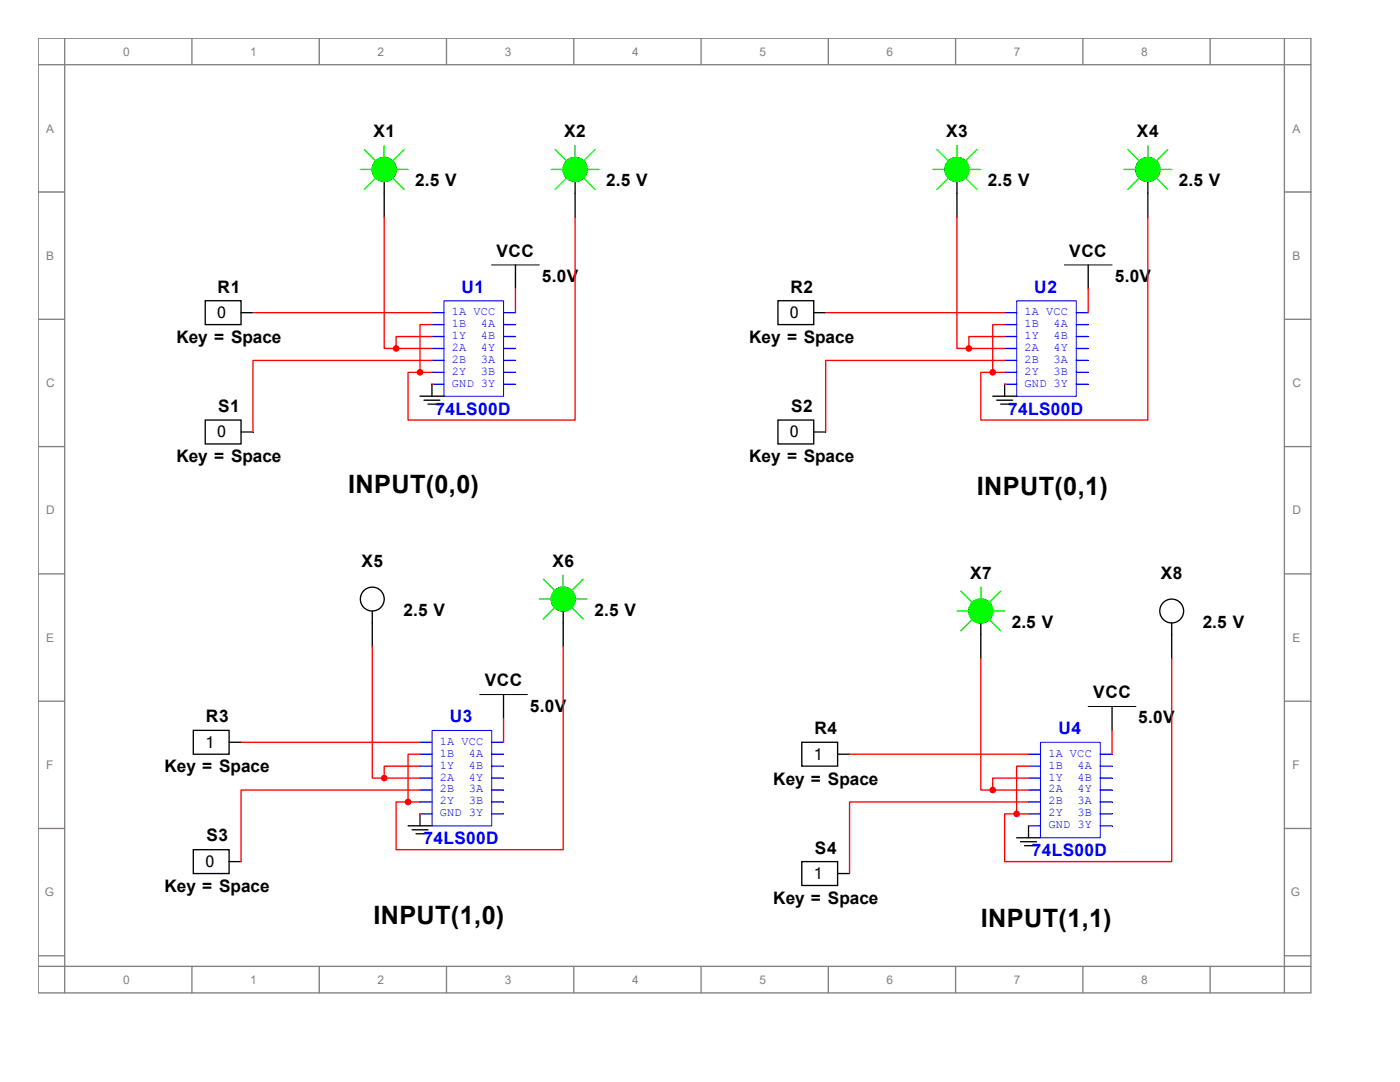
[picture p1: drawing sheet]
<svg xmlns="http://www.w3.org/2000/svg" width="279mm" height="216mm" viewBox="0 0 279 216" stroke-linecap="round" stroke-linejoin="round" font-family="sans-serif">
<g fill="none" stroke="#808080" stroke-width=".26">
<path d="M7.6 7.6h254v190.5h-254zM7.6 12.9h254M12.9 7.6v190.5M38.3 7.6v5.3M63.7 7.6v5.3M89.1 7.6v5.3M114.5 7.6v5.3M139.9 7.6v5.3M165.3 7.6v5.3M190.7 7.6v5.3M216.1 7.6v5.3M241.5 7.6v5.3"/>
<path d="M256.3 7.6v190.5M7.6 38.3h5.3M256.3 38.3h5.3M7.6 63.7h5.3M256.3 63.7h5.3M7.6 89.1h5.3M256.3 89.1h5.3M7.6 114.5h5.3M256.3 114.5h5.3M7.6 139.9h5.3M256.3 139.9h5.3M7.6 165.3h5.3"/>
<path d="M256.3 165.3h5.3M7.6 190.7h5.3M7.6 192.8h254M38.3 192.8v5.3M63.7 192.8v5.3M89.1 192.8v5.3M114.5 192.8v5.3M139.9 192.8v5.3M165.3 192.8v5.3M190.7 192.8v5.3M216.1 192.8v5.3M241.5 192.8v5.3"/>
<path d="M256.3 190.7h5.3"/>
</g>
<path d="M88.6 60h11.9v19.1h-11.9z" fill="none" stroke="#00f" stroke-width=".2"/>
<path d="M86.2 62.4h2.4" fill="none" stroke="#00f" stroke-width=".26"/>
<path d="M86.2 64.8h2.4" fill="none" stroke="#00f" stroke-width=".26"/>
<path d="M86.2 67.2h2.4" fill="none" stroke="#00f" stroke-width=".26"/>
<path d="M86.2 69.5h2.4" fill="none" stroke="#00f" stroke-width=".26"/>
<path d="M86.2 71.9h2.4" fill="none" stroke="#00f" stroke-width=".26"/>
<path d="M86.2 74.3h2.4" fill="none" stroke="#00f" stroke-width=".26"/>
<path d="M86.2 76.7h2.4" fill="none" stroke="#00f" stroke-width=".26"/>
<path d="M100.5 76.7h2.4" fill="none" stroke="#00f" stroke-width=".26"/>
<path d="M100.5 74.3h2.4" fill="none" stroke="#00f" stroke-width=".26"/>
<path d="M100.5 71.9h2.4" fill="none" stroke="#00f" stroke-width=".26"/>
<path d="M100.5 69.5h2.4" fill="none" stroke="#00f" stroke-width=".26"/>
<path d="M100.5 67.2h2.4" fill="none" stroke="#00f" stroke-width=".26"/>
<path d="M100.5 64.8h2.4" fill="none" stroke="#00f" stroke-width=".26"/>
<path d="M100.5 62.4h2.4" fill="none" stroke="#00f" stroke-width=".26"/>
<g fill="none" stroke="#000" stroke-width=".26">
<path d="M76.7 36.2v7.1M114.8 36.2v7.1M102.9 52.9v4.7M41 60h7.1v4.8h-7.1zM48.1 62.4h2.4M83.8 79.1h4.8M84.6 79.9h3.2M86.2 76.7v2.4M41 83.8h7.1v4.8h-7.1zM48.1 86.2h2.4M85.4 80.6h1.6M100.5 138.6v4.8"/>
<path d="M81.4 164.8h4.8M82.2 165.6h3.2M83 166.4h1.6M83.8 162.4v2.4"/>
<circle cx="76.7" cy="33.8" r="2.38"/>
<circle cx="114.8" cy="33.8" r="2.38"/>
</g>
<path d="M98.1 52.9h9.5M95.7 138.6h9.6" fill="none" stroke="#000" stroke-width=".2"/>
<g fill="none" stroke="#0f0" stroke-width=".26">
<path d="M71.9 33.8h2.4M72.7 29.8l2.4 2.4M75.1 35.4l-2.4 2.4M76.7 29.1v2.3M78.3 35.4l2.3 2.4M79.1 33.8h2.3M80.6 29.8l-2.3 2.4M110 33.8h2.4M110.8 29.8l2.4 2.4M113.2 35.4l-2.4 2.4M114.8 29.1v2.3M116.4 35.4l2.3 2.4"/>
<path d="M117.2 33.8h2.3M118.7 29.8l-2.3 2.4"/>
</g>
<g fill="#0f0" stroke="#0f0" stroke-width=".26">
<circle cx="76.7" cy="33.8" r="2.38"/>
<circle cx="114.8" cy="33.8" r="2.38"/>
</g>
<g fill="#f00" stroke="#f00" stroke-width=".26">
<circle cx="83.8" cy="74.3" r=".53"/>
<circle cx="79.1" cy="69.5" r=".53"/>
</g>
<path d="M86.2 145.8h11.9v19h-11.9z" fill="none" stroke="#00f" stroke-width=".2"/>
<path d="M83.8 148.1h2.4" fill="none" stroke="#00f" stroke-width=".26"/>
<path d="M83.8 150.5h2.4" fill="none" stroke="#00f" stroke-width=".26"/>
<path d="M83.8 152.9h2.4" fill="none" stroke="#00f" stroke-width=".26"/>
<path d="M83.8 155.3h2.4" fill="none" stroke="#00f" stroke-width=".26"/>
<path d="M83.8 157.6h2.4" fill="none" stroke="#00f" stroke-width=".26"/>
<path d="M83.8 160h2.4" fill="none" stroke="#00f" stroke-width=".26"/>
<path d="M83.8 162.4h2.4" fill="none" stroke="#00f" stroke-width=".26"/>
<path d="M98.1 162.4h2.4" fill="none" stroke="#00f" stroke-width=".26"/>
<path d="M98.1 160h2.4" fill="none" stroke="#00f" stroke-width=".26"/>
<path d="M98.1 157.6h2.4" fill="none" stroke="#00f" stroke-width=".26"/>
<path d="M98.1 155.3h2.4" fill="none" stroke="#00f" stroke-width=".26"/>
<path d="M98.1 152.9h2.4" fill="none" stroke="#00f" stroke-width=".26"/>
<path d="M98.1 150.5h2.4" fill="none" stroke="#00f" stroke-width=".26"/>
<path d="M98.1 148.1h2.4" fill="none" stroke="#00f" stroke-width=".26"/>
<g fill="none" stroke="#000" stroke-width=".26">
<path d="M74.3 121.9v7.2M112.4 121.9v7.2M38.6 145.7h7.1v4.8h-7.1zM45.7 148.1h2.4M38.6 169.5h7.1v4.8h-7.1zM45.7 171.9h2.4"/>
<circle cx="74.3" cy="119.5" r="2.38"/>
<circle cx="112.4" cy="119.5" r="2.38"/>
</g>
<path d="M107.6 119.5h2.4M108.4 115.6l2.4 2.4M112.4 114.8v2.4M114.8 119.5h2.4M116.4 115.6l-2.4 2.4M110.8 121.1l-2.4 2.4M114 121.1l2.4 2.4" fill="none" stroke="#0f0" stroke-width=".26"/>
<circle cx="112.4" cy="119.5" r="2.38" fill="#0f0" stroke="#0f0" stroke-width=".26"/>
<g fill="#f00" stroke="#f00" stroke-width=".26">
<circle cx="81.4" cy="160" r=".53"/>
<circle cx="76.7" cy="155.3" r=".53"/>
</g>
<g fill="none" stroke="#f00" stroke-width=".26">
<path d="M76.7 43.3v26.2h2.4M102.9 57.6v4.8M114.8 43.3v40.5h-33.4v-9.5h2.4M50.5 62.4h35.7M79.1 69.5h7.1M83.8 74.3h2.4M86.2 76.7h.1M86.2 71.9h-35.7v14.3M86.2 64.8h-2.4v9.5M86.2 67.2h-7.1v2.3M74.3 129.1v26.2h2.4M112.4 129.1v40.4h-33.3v-9.5h2.3"/>
<path d="M48.1 148.1h35.7M76.7 155.3h7.1M83.8 157.6h-35.7v14.3M83.8 150.5h-2.4v9.5M83.8 152.9h-7.1v2.4M100.5 143.4v4.7M81.4 160h2.4M83.8 162.4h.1"/>
</g>
<path d="M202.9 60h11.9v19.1h-11.9z" fill="none" stroke="#00f" stroke-width=".2"/>
<path d="M200.5 62.4h2.4" fill="none" stroke="#00f" stroke-width=".26"/>
<path d="M200.5 64.8h2.4" fill="none" stroke="#00f" stroke-width=".26"/>
<path d="M200.5 67.2h2.4" fill="none" stroke="#00f" stroke-width=".26"/>
<path d="M200.5 69.5h2.4" fill="none" stroke="#00f" stroke-width=".26"/>
<path d="M200.5 71.9h2.4" fill="none" stroke="#00f" stroke-width=".26"/>
<path d="M200.5 74.3h2.4" fill="none" stroke="#00f" stroke-width=".26"/>
<path d="M200.5 76.7h2.4" fill="none" stroke="#00f" stroke-width=".26"/>
<path d="M214.8 76.7h2.4" fill="none" stroke="#00f" stroke-width=".26"/>
<path d="M214.8 74.3h2.4" fill="none" stroke="#00f" stroke-width=".26"/>
<path d="M214.8 71.9h2.4" fill="none" stroke="#00f" stroke-width=".26"/>
<path d="M214.8 69.5h2.4" fill="none" stroke="#00f" stroke-width=".26"/>
<path d="M214.8 67.2h2.4" fill="none" stroke="#00f" stroke-width=".26"/>
<path d="M214.8 64.8h2.4" fill="none" stroke="#00f" stroke-width=".26"/>
<path d="M214.8 62.4h2.4" fill="none" stroke="#00f" stroke-width=".26"/>
<g fill="none" stroke="#000" stroke-width=".26">
<path d="M191 36.2v7.1M229.1 36.2v7.1M217.2 52.9v4.7M155.3 60h7.1v4.8h-7.1zM162.4 62.4h2.4M198.1 79.1h4.8M198.9 79.9h3.2M200.5 76.7v2.4M155.3 83.8h7.1v4.8h-7.1zM162.4 86.2h2.4M199.7 80.6h1.6"/>
<circle cx="191" cy="33.8" r="2.38"/>
<circle cx="229.1" cy="33.8" r="2.38"/>
</g>
<path d="M212.4 52.9h9.5" fill="none" stroke="#000" stroke-width=".2"/>
<g fill="none" stroke="#0f0" stroke-width=".26">
<path d="M186.2 33.8h2.4M187 29.8l2.4 2.4M189.4 35.4l-2.4 2.4M191 29.1v2.3M192.6 35.4l2.3 2.4M193.4 33.8h2.3M194.9 29.8l-2.3 2.4M224.3 33.8h2.4M225.1 29.8l2.4 2.4M227.5 35.4l-2.4 2.4M229.1 29.1v2.3M230.7 35.4l2.3 2.4"/>
<path d="M231.5 33.8h2.3M233 29.8l-2.3 2.4"/>
</g>
<g fill="#0f0" stroke="#0f0" stroke-width=".26">
<circle cx="191" cy="33.8" r="2.38"/>
<circle cx="229.1" cy="33.8" r="2.38"/>
</g>
<g fill="#f00" stroke="#f00" stroke-width=".26">
<circle cx="198.1" cy="74.3" r=".53"/>
<circle cx="193.4" cy="69.5" r=".53"/>
</g>
<path d="M191 43.3v26.2h2.4M217.2 57.6v4.8M229.1 43.3v40.5h-33.4v-9.5h2.4M164.8 62.4h35.7M193.4 69.5h7.1M198.1 74.3h2.4M200.5 76.7h.1M200.5 71.9h-35.7v14.3M200.5 64.8h-2.4v9.5M200.5 67.2h-7.1v2.3" fill="none" stroke="#f00" stroke-width=".26"/>
<path d="M207.6 148.1h12v19.1h-12z" fill="none" stroke="#00f" stroke-width=".2"/>
<path d="M205.3 150.5h2.3" fill="none" stroke="#00f" stroke-width=".26"/>
<path d="M205.3 152.9h2.3" fill="none" stroke="#00f" stroke-width=".26"/>
<path d="M205.3 155.3h2.3" fill="none" stroke="#00f" stroke-width=".26"/>
<path d="M205.3 157.6h2.3" fill="none" stroke="#00f" stroke-width=".26"/>
<path d="M205.3 160h2.3" fill="none" stroke="#00f" stroke-width=".26"/>
<path d="M205.3 162.4h2.3" fill="none" stroke="#00f" stroke-width=".26"/>
<path d="M205.3 164.8h2.3" fill="none" stroke="#00f" stroke-width=".26"/>
<path d="M219.6 164.8h2.3" fill="none" stroke="#00f" stroke-width=".26"/>
<path d="M219.6 162.4h2.3" fill="none" stroke="#00f" stroke-width=".26"/>
<path d="M219.6 160h2.3" fill="none" stroke="#00f" stroke-width=".26"/>
<path d="M219.6 157.6h2.3" fill="none" stroke="#00f" stroke-width=".26"/>
<path d="M219.6 155.3h2.3" fill="none" stroke="#00f" stroke-width=".26"/>
<path d="M219.6 152.9h2.3" fill="none" stroke="#00f" stroke-width=".26"/>
<path d="M219.6 150.5h2.3" fill="none" stroke="#00f" stroke-width=".26"/>
<g fill="none" stroke="#000" stroke-width=".26">
<path d="M195.7 124.3v7.1M233.8 124.3v7.1M160 148.1h7.2v4.8h-7.2zM167.2 150.5h2.3M221.9 141v4.7M160 171.9h7.2v4.8h-7.2zM167.2 174.3h2.3M202.9 167.2h4.7M203.7 168h3.2M204.5 168.8h1.6M205.3 164.8v2.4"/>
<circle cx="195.7" cy="121.9" r="2.38"/>
<circle cx="233.8" cy="121.9" r="2.38"/>
</g>
<path d="M217.2 141h9.5" fill="none" stroke="#000" stroke-width=".2"/>
<path d="M191.8 118l2.4 2.3M195.7 117.2v2.3M199.7 118l-2.4 2.3M191 121.9h2.4M194.2 123.5l-2.4 2.4M197.3 123.5l2.4 2.4M198.1 121.9h2.4" fill="none" stroke="#0f0" stroke-width=".26"/>
<circle cx="195.7" cy="121.9" r="2.38" fill="#0f0" stroke="#0f0" stroke-width=".26"/>
<g fill="#f00" stroke="#f00" stroke-width=".26">
<circle cx="202.9" cy="162.4" r=".53"/>
<circle cx="198.1" cy="157.6" r=".53"/>
</g>
<path d="M195.7 131.4v26.2h2.4M233.8 131.4v40.5h-33.3v-9.5h2.4M169.5 150.5h35.8M198.1 157.6h7.2M205.3 152.9h-2.4v9.5M205.3 155.3h-7.2v2.3M221.9 145.7v4.8M202.9 162.4h2.4M205.3 164.8h.1M205.3 160h-35.8v14.3" fill="none" stroke="#f00" stroke-width=".26"/>
<g font-size="5">
<text x="69.5" y="98.4">INPUT(0,0)</text>
<text x="194.9" y="98.7">INPUT(0,1)</text>
<text x="74.5" y="184.4">INPUT(1,0)</text>
<text x="195.7" y="185">INPUT(1,1)</text>
</g>
<g font-size="3.4">
<text x="74.5" y="27.4">X1</text>
<text x="112.6" y="27.4">X2</text>
<text x="188.8" y="27.4">X3</text>
<text x="226.9" y="27.4">X4</text>
<text x="82.9" y="37.2">2.5 V</text>
<text x="121" y="37.2">2.5 V</text>
<text x="197.2" y="37.2">2.5 V</text>
<text x="235.3" y="37.2">2.5 V</text>
<text x="99.1" y="51.2">VCC</text>
<text x="213.4" y="51.2">VCC</text>
<text x="43.4" y="58.4">R1</text>
<text x="108.2" y="56.3">5.0V</text>
<text x="157.7" y="58.4">R2</text>
<text x="222.5" y="56.3">5.0V</text>
<text x="35.2" y="68.4">Key = Space</text>
<text x="149.5" y="68.4">Key = Space</text>
<text x="43.6" y="82.2">S1</text>
<text x="157.9" y="82.2">S2</text>
<text x="35.2" y="92.2">Key = Space</text>
<text x="149.5" y="92.2">Key = Space</text>
<text x="72.1" y="113.2">X5</text>
<text x="110.2" y="113.2">X6</text>
<text x="193.6" y="115.5">X7</text>
<text x="231.7" y="115.5">X8</text>
<text x="80.5" y="122.9">2.5 V</text>
<text x="118.6" y="122.9">2.5 V</text>
<text x="201.9" y="125.3">2.5 V</text>
<text x="240" y="125.3">2.5 V</text>
<text x="96.8" y="136.9">VCC</text>
<text x="105.7" y="142">5.0V</text>
<text x="218.2" y="139.3">VCC</text>
<text x="41.1" y="144.1">R3</text>
<text x="162.6" y="146.5">R4</text>
<text x="227.2" y="144.4">5.0V</text>
<text x="32.9" y="154.1">Key = Space</text>
<text x="154.3" y="156.5">Key = Space</text>
<text x="41.2" y="167.9">S3</text>
<text x="162.6" y="170.3">S4</text>
<text x="32.9" y="178">Key = Space</text>
<text x="154.3" y="180.3">Key = Space</text>
</g>
<g font-size="3.4" fill="#00f">
<text x="92.1" y="58.4">U1</text>
<text x="206.4" y="58.4">U2</text>
<text x="86.9" y="82.7">74LS00D</text>
<text x="201.2" y="82.7">74LS00D</text>
<text x="89.8" y="144.1">U3</text>
<text x="211.2" y="146.5">U4</text>
<text x="84.5" y="168.4">74LS00D</text>
<text x="206" y="170.8">74LS00D</text>
</g>
<g font-size="3.2">
<text x="43.3" y="63.5">0</text>
<text x="157.6" y="63.5">0</text>
<text x="43.3" y="87.2">0</text>
<text x="157.6" y="87.2">0</text>
<text x="41" y="149.2">1</text>
<text x="162.4" y="151.6">1</text>
<text x="41" y="173">0</text>
<text x="162.4" y="175.4">1</text>
</g>
<g font-size="2.4" fill="#808080">
<text x="24.6" y="11.1">0</text>
<text x="50" y="11.1">1</text>
<text x="75.4" y="11.1">2</text>
<text x="100.8" y="11.1">3</text>
<text x="126.2" y="11.1">4</text>
<text x="151.6" y="11.1">5</text>
<text x="177" y="11.1">6</text>
<text x="202.4" y="11.1">7</text>
<text x="227.8" y="11.1">8</text>
<text x="9.2" y="26.5">A</text>
<text x="257.9" y="26.5">A</text>
<text x="9.2" y="51.9">B</text>
<text x="257.9" y="51.9">B</text>
<text x="9.2" y="77.3">C</text>
<text x="257.9" y="77.3">C</text>
<text x="9.2" y="102.7">D</text>
<text x="257.9" y="102.7">D</text>
<text x="9.2" y="128.1">E</text>
<text x="257.9" y="128.1">E</text>
<text x="9.2" y="153.5">F</text>
<text x="257.9" y="153.5">F</text>
<text x="8.9" y="178.9">G</text>
<text x="257.6" y="178.9">G</text>
<text x="24.6" y="196.3">0</text>
<text x="50" y="196.3">1</text>
<text x="75.4" y="196.3">2</text>
<text x="100.8" y="196.3">3</text>
<text x="126.2" y="196.3">4</text>
<text x="151.6" y="196.3">5</text>
<text x="177" y="196.3">6</text>
<text x="202.4" y="196.3">7</text>
<text x="227.8" y="196.3">8</text>
</g>
<g font-size="2.4" fill="#00f">
<text x="90.2" y="62.9">1A VCC</text>
<text x="90.2" y="65.3">1B</text>
<text x="96" y="65.3">4A</text>
<text x="204.5" y="62.9">1A VCC</text>
<text x="204.5" y="65.3">1B</text>
<text x="210.3" y="65.3">4A</text>
<text x="90.2" y="67.6">1Y</text>
<text x="90.2" y="70">2A</text>
<text x="96" y="70">4Y</text>
<text x="96" y="67.6">4B</text>
<text x="204.5" y="67.6">1Y</text>
<text x="204.5" y="70">2A</text>
<text x="210.3" y="70">4Y</text>
<text x="210.3" y="67.6">4B</text>
<text x="90.2" y="72.4">2B</text>
<text x="90.2" y="74.8">2Y</text>
<text x="90.2" y="77.2">GND 3Y</text>
<text x="96" y="74.8">3B</text>
<text x="96" y="72.4">3A</text>
<text x="204.5" y="72.4">2B</text>
<text x="204.5" y="74.8">2Y</text>
<text x="204.5" y="77.2">GND 3Y</text>
<text x="210.3" y="74.8">3B</text>
<text x="210.3" y="72.4">3A</text>
<text x="87.8" y="148.6">1A VCC</text>
<text x="87.8" y="151">1B</text>
<text x="87.8" y="153.4">1Y</text>
<text x="87.8" y="155.7">2A</text>
<text x="93.6" y="155.7">4Y</text>
<text x="93.6" y="153.4">4B</text>
<text x="93.6" y="151">4A</text>
<text x="209.3" y="151">1A VCC</text>
<text x="209.3" y="153.4">1B</text>
<text x="209.3" y="155.7">1Y</text>
<text x="215" y="155.7">4B</text>
<text x="215" y="153.4">4A</text>
<text x="87.8" y="158.1">2B</text>
<text x="87.8" y="160.5">2Y</text>
<text x="93.6" y="160.5">3B</text>
<text x="93.6" y="158.1">3A</text>
<text x="209.3" y="158.1">2A</text>
<text x="209.3" y="160.5">2B</text>
<text x="215" y="160.5">3A</text>
<text x="215" y="158.1">4Y</text>
<text x="87.8" y="162.9">GND 3Y</text>
<text x="209.3" y="162.9">2Y</text>
<text x="209.3" y="165.3">GND 3Y</text>
<text x="215" y="162.9">3B</text>
</g>
</svg>
